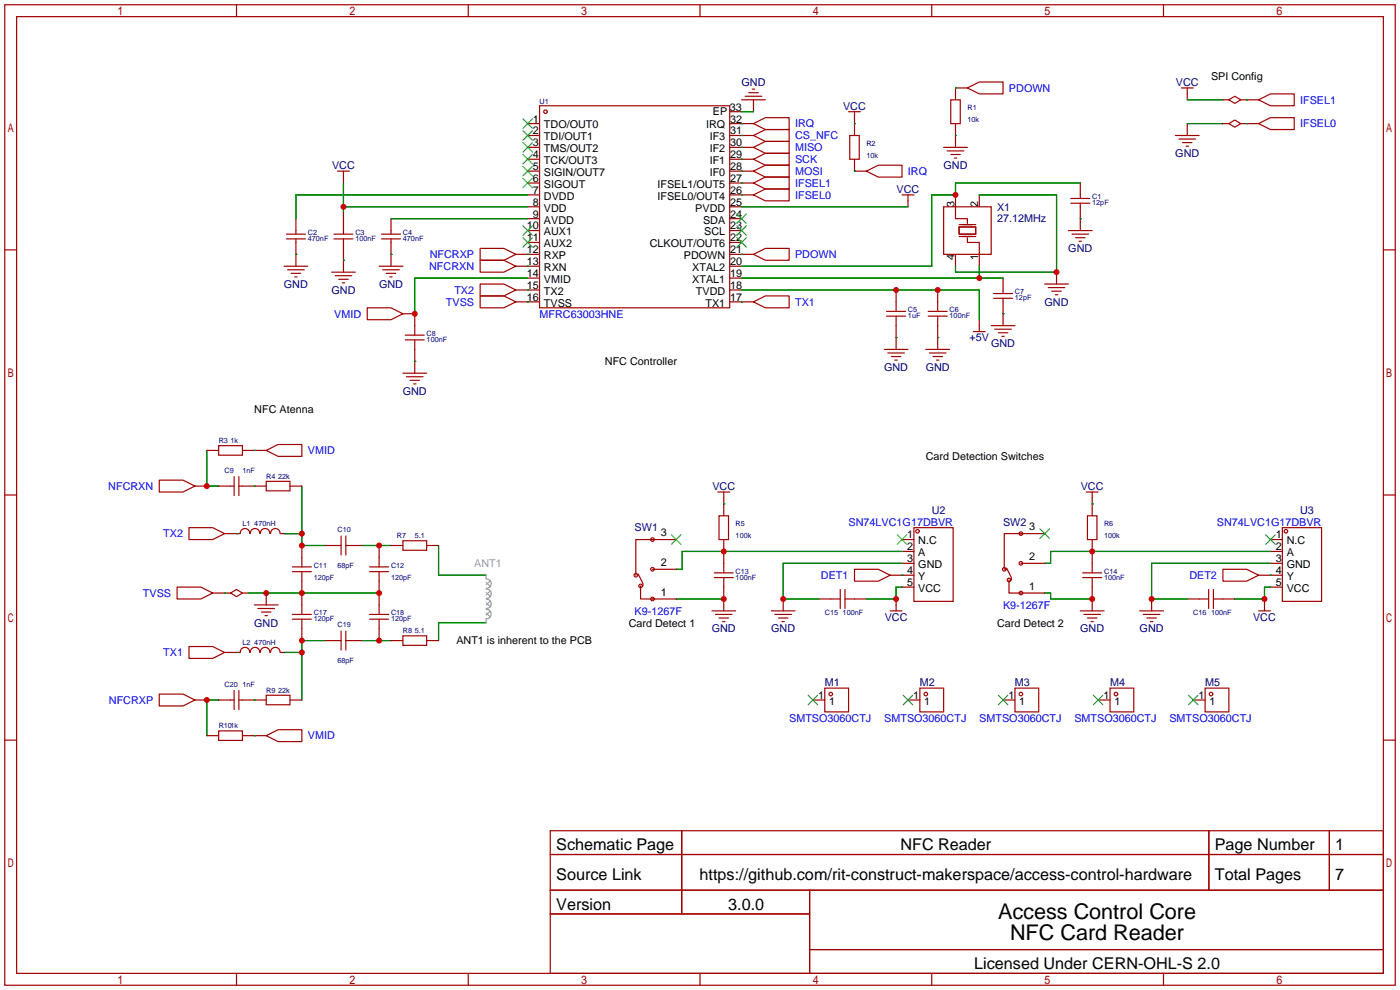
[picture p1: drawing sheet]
<svg xmlns="http://www.w3.org/2000/svg" width="299mm" height="212mm" viewBox="0 0 299 212" stroke-linecap="round" stroke-linejoin="round" font-family="sans-serif">
<g fill="none" stroke="#a10000" stroke-width=".25">
<path d="M1 1h297.2v209.6h-297.2zM3.6 3.6h292.1v204.4h-292.1zM50.5 1v2.6M100.1 1v2.6M149.6 1v2.6M160 19.8h2.1M160.8 19.1h.5M199.1 1v2.6M206.8 18.8l2.5-1.3h5.1v2.6h-5.1zM206.8 18.8h-2.6v2.5M248.7 1v2.6M252.5 18.8h2.5"/>
<path d="M253.7 18.8v2.5M72.1 36.6h2.6M73.4 36.6v2.5M112.8 26.4h2.5M112.8 29h2.5M112.8 31.5h2.5M112.8 34h2.5M112.8 36.6h2.5M112.8 39.1h2.5M115.3 22.6h40.7v43.2h-40.7zM156 26.4h5M156 29h5"/>
<path d="M156 31.5h5M156 34h5M156 36.6h5M156 39.1h5M156 23.9h2.5M158.5 21.3h5.1M159.3 20.6h3.5M161 36.6l2.6-1.3h5.1v2.5h-5.1zM161 34l2.6-1.2h5.1v2.5h-5.1zM161 31.5l2.6-1.3h5.1v2.6h-5.1zM161 29l2.6-1.3h5.1v2.5h-5.1zM161 39.1l2.6-1.3h5.1v2.6h-5.1z"/>
<path d="M161 26.4l2.6-1.3h5.1v2.6h-5.1zM161 21.3v2.6M181.4 23.9h2.5M181.6 29h2v5h-2zM182.6 34v2.6h2.6M182.6 23.9v5.1M185.2 36.6l2.5-1.3h5.1v2.5h-5.1zM201.7 31.5h5.1M202.4 32.3h3.6M203.2 21.3h2v5.1h-2zM203.2 33h2M204 33.8h.5"/>
<path d="M204.2 26.4v5.1M230.9 39.1v3.3M251.2 29h5.1M252 29.7h3.5M252.7 30.5h2.1M253.5 31.2h.5M253.7 26.4v2.6M261.4 26.4h1.2M261.4 21.3h1.2M262.6 21.3l1.3-.7 1.3 .7-1.3 .8zM262.6 26.4l1.3-.7 1.3 .7-1.3 .8zM265.2 26.4h3.8"/>
<path d="M265.2 21.3h3.8M269 26.4l2.5-1.3h5.1v2.6h-5.1zM269 21.3l2.5-1.2h5.1v2.5h-5.1zM1 53.4h2.6M60.7 56.9h5.1M61.2 50h4.1M61.2 51.1h4.1M61.5 57.7h3.5M62.2 58.4h2.1M63 59.2h.5M63.2 46.7v3.3M63.2 51.1v5.8"/>
<path d="M70.9 58.2h5M71.4 50h4M71.4 51.1h4M71.6 58.9h3.6M72.4 59.7h2M73.4 45.5v4.5M73.4 51.1v7.1M81 56.9h5.1M81.5 50h4.1M81.5 51.1h4.1M81.8 57.7h3.5M82.5 58.4h2.1"/>
<path d="M83.3 59.2h.5M83.6 46.7v3.3M83.6 51.1v5.8M102.6 55.6h5.1l2.5 1.3-2.5 1.3h-5.1zM102.6 53.1h5.1l2.5 1.3-2.5 1.2h-5.1zM110.2 54.4h5.1M110.2 56.9h5.1M112.8 41.7h2.5M112.8 44.2h2.5M112.8 46.7h2.5M112.8 49.3h2.5M112.8 51.8h2.5"/>
<path d="M112.8 59.4h2.5M156 41.7h5M156 44.2h2.5M156 46.7h2.5M156 49.3h2.5M156 51.8h2.5M156 54.4h5M156 56.9h2.5M156 59.4h2.5M161 41.7l2.6-1.3h5.1v2.5h-5.1zM161 54.4l2.6-1.3h5.1v2.5h-5.1zM192.8 41.7h2.5"/>
<path d="M194.1 41.7v2.5M201.7 44.2h10.1v10.2h-10.1zM204.2 41.7v5h2.6v1.1M204.2 54.4v2.5M205 48.5h3.5v1.5h-3.5zM205 50.5h3.5M205 48h3.5M206.8 50.8v1h2.5v5.1M209.3 41.7v2.5M214.4 59.4v3.3M225.8 58.2v2.5M228.3 49.3h5.1"/>
<path d="M228.9 43.4h4M228.9 42.4h4M229.1 50h3.6M229.9 50.8h2M230.6 51.6h.5M230.9 43.4v5.9M295.7 53.4h2.5M73.2 60.5h.5M78.5 65.8h5.1l2.5 1.3-2.5 1.2h-5.1zM86.1 67.1h2.5v4.5M86.1 79.8h5.1M86.6 72.6h4.1"/>
<path d="M86.6 71.6h4.1M88.6 72.6v7.2M102.6 60.7h5.1l2.5 1.3-2.5 1.2h-5.1zM102.6 63.2h5.1l2.5 1.3-2.5 1.3h-5.1zM110.2 62h5.1M110.2 64.5h5.1M156 62h2.5M156 64.5h5M161 64.5l2.6-1.3h5.1v2.6h-5.1zM189 74.7h5.1M189.5 67.6h4M189.5 66.5h4"/>
<path d="M189.7 75.4h3.6M190.5 76.2h2M191.3 77h.5M191.5 62v4.5M191.5 67.6v7.1M197.9 74.7h5M198.4 67.6h4M198.4 66.5h4M198.6 75.4h3.6M199.4 76.2h2M200.2 77h.5M200.4 62v4.5"/>
<path d="M200.4 67.6v7.1M208 70.9h2.6M209.3 68.3v2.6M211.8 69.6h5.1M212.3 63.8h4.1M212.3 62.7h4.1M212.6 70.4h3.6M213.4 71.1h2M214.1 71.9h.5M214.4 63.8v5.8M223.3 60.7h5M224 61.5h3.6"/>
<path d="M224.8 62.2h2M225.6 63h.5M44.2 96.3h2.5M46.7 95.2h5.1v2.1h-5.1zM51.8 96.3h5.1M56.9 96.3l2.5-1.3h5.1v2.5h-5.1zM86.9 80.5h3.5M87.6 81.3h2.1M88.4 82h.5M1 105.8h2.6M34 102.6h5.1l2.6 1.3-2.6 1.3h-5.1zM40.4 112.8h5.1l2.5 1.2-2.5 1.3h-5.1z"/>
<path d="M41.7 103.9h2.5M46.7 103.9h3.3M48 114h3.3M50 101.9v4M51.1 103.9h5.8M51.1 101.9v4M51.3 114a1.01 1.01 0 0 1 1-1.1 1.01 1.01 0 0 1 1.1 1.1M53.5 114a1.01 1.01 0 0 1 1-1.1 1.01 1.01 0 0 1 1 1.1M55.6 114a1.01 1.01 0 0 1 1.1-1.1 1.01 1.01 0 0 1 1 1.1M56.9 102.9h5.1v2h-5.1zM57.8 114a1.01 1.01 0 0 1 1-1.1 1.01 1.01 0 0 1 1.1 1.1M59.9 114h.8"/>
<path d="M62 103.9h2.5M64.5 116.6v4.6M69.6 116.6h3.3M72.9 114.6v4M73.9 116.6h3.3M73.9 114.6v4M81 116.6v4.6M83.6 116.6h2.5M86.1 115.6h5.1v2h-5.1zM91.2 116.6h2.5M139.4 115.3h5.1M139.7 115.3h-3.8v7.6"/>
<path d="M153.4 105.2h2.6M153.7 110.2h2v5.1h-2zM154.7 105.2v5M154.7 115.3v7.1M192.8 115.3h2.5M192.8 117.9h2.5M195.3 112.8h8.4v15.7h-8.4zM218.2 114h5.1M218.4 114h-3.8v7.7M232.2 105.2h2.5M232.4 110.2h2v5.1h-2zM233.4 105.2v5"/>
<path d="M233.4 115.3v7.1M271.5 115.3h2.6M271.5 117.9h2.6M274.1 112.8h8.3v15.7h-8.3zM295.7 105.8h2.5M37.8 125.5h5.1l2.6 1.2-2.6 1.3h-5.1zM40.4 138.2h5.1l2.5 1.2-2.5 1.3h-5.1zM45.5 126.7h3.8M48 139.4h3.3M49.3 126.7l1.2-.7 1.3 .7-1.3 .8zM51.3 139.4a1.01 1.01 0 0 1 1-1.1 1.01 1.01 0 0 1 1.1 1.1M51.8 126.7h1.3"/>
<path d="M53.5 139.4a1.01 1.01 0 0 1 1-1.1 1.01 1.01 0 0 1 1 1.1M54.4 129.3h5M55.1 130h3.6M55.6 139.4a1.01 1.01 0 0 1 1.1-1.1 1.01 1.01 0 0 1 1 1.1M55.9 130.8h2M56.6 131.6h.5M56.9 126.7v2.6M57.8 139.4a1.01 1.01 0 0 1 1-1.1 1.01 1.01 0 0 1 1.1 1.1M59.9 139.4h.8M62.5 122.2h4M62.5 121.2h4M62.5 132.3h4"/>
<path d="M62.5 131.3h4M64.5 122.2v9.1M64.5 132.3v4.6M69.6 136.9h3.3M72.9 134.9v4M73.9 136.9h3.3M73.9 134.9v4M79 122.2h4.1M79 121.2h4.1M79 132.3h4.1M79 131.3h4.1M81 122.2v9.1"/>
<path d="M81 132.3v4.6M83.6 136.9h2.5M86.1 135.9h5.1v2h-5.1zM91.2 136.9h2.5M136.4 122.7l1 2v.5M136.9 125.2v2.8h7.6M139.4 121.7h5.1M152.1 130.6h5.1M152.7 123.4h4M152.7 122.4h4M152.9 131.3h3.6M153.7 132.1h2"/>
<path d="M154.4 132.8h.5M154.7 123.4v7.2M164.8 130.6h5.1M165.6 131.3h3.6M166.4 132.1h2M167.1 132.8h.5M167.4 128v2.6M175 128h4.6M179.6 126v4M180.6 128h4.6M180.6 126v4M182.6 121.7h5.1l2.5 1.2-2.5 1.3h-5.1z"/>
<path d="M190.2 122.9h5.1M190.2 130.6h2.6M191.5 128v2.6M192.8 120.4h2.5M192.8 125.5h2.5M215.1 121.4l1.1 2v.6M215.6 124v2.7h7.7M218.2 120.4h5.1M230.9 130.6h5.1M231.4 123.4h4.1M231.4 122.4h4.1M231.6 131.3h3.6"/>
<path d="M232.4 132.1h2M233.2 132.8h.5M233.4 123.4v7.2M243.6 130.6h5.1M244.3 131.3h3.6M245.1 132.1h2M245.9 132.8h.5M246.1 128v2.6M253.7 128h4.6M258.3 126v4M259.3 128h4.6M259.3 126v4"/>
<path d="M261.4 121.7h5l2.6 1.2-2.6 1.3h-5zM269 122.9h5.1M269 130.6h2.5M270.3 128v2.6M271.5 120.4h2.6M271.5 125.5h2.6M1 158.2h2.6M34 148.3h5.1l2.6 1.3-2.6 1.3h-5.1zM41.7 149.6h2.5M44.2 157.2h2.5M46.7 156.2h5.1v2h-5.1zM46.7 149.6h3.3"/>
<path d="M50 147.6v4M51.1 149.6h5.8M51.1 147.6v4M51.8 157.2h5.1M56.9 148.6h5.1v2h-5.1zM56.9 157.2l2.5-1.2h5.1v2.5h-5.1zM62 149.6h2.5M173.7 149.6h2.6M176.3 147.1h5.1v5h-5.1zM194.1 149.6h2.5M196.6 147.1h5.1v5h-5.1zM214.4 149.6h2.5"/>
<path d="M216.9 147.1h5.1v5h-5.1zM234.7 149.6h2.5M237.2 147.1h5.1v5h-5.1zM255 149.6h2.6M257.6 147.1h5v5h-5zM295.7 158.2h2.5M117.6 177.5h178.1v30.5h-178.1zM145.7 177.5v17.8M258.4 177.5v12.7M284.1 177.5v12.7M117.6 182.6h178.1M117.6 190.2h178.1"/>
<path d="M117.6 195.3h55.4M173 190.2v17.8M50.5 208v2.6M100.1 208v2.6M149.6 208v2.6M173 202.9h122.7M199.1 208v2.6M248.7 208v2.6"/>
<circle cx="116.6" cy="23.9" r=".38"/>
<circle cx="139.4" cy="115.3" r=".38"/>
<circle cx="196.1" cy="113.5" r=".38"/>
<circle cx="218.2" cy="114" r=".38"/>
<circle cx="274.8" cy="113.5" r=".38"/>
<circle cx="135.9" cy="122.9" r=".38"/>
<circle cx="136.9" cy="125.2" r=".38"/>
<circle cx="139.4" cy="121.7" r=".38"/>
<circle cx="139.4" cy="128" r=".38"/>
<circle cx="214.6" cy="121.7" r=".38"/>
<circle cx="215.6" cy="124" r=".38"/>
<circle cx="218.2" cy="126.7" r=".38"/>
<circle cx="218.2" cy="120.4" r=".38"/>
<circle cx="177.5" cy="148.3" r=".38"/>
<circle cx="197.9" cy="148.3" r=".38"/>
<circle cx="218.2" cy="148.3" r=".38"/>
<circle cx="238.5" cy="148.3" r=".38"/>
<circle cx="258.8" cy="148.3" r=".38"/>
</g>
<g fill="none" stroke="#3c3" stroke-width=".25">
<path d="M111.8 25.4l2 2M111.8 27.9l2 2.1M111.8 30.5l2 2M111.8 33l2 2.1M111.8 35.6l2 2M111.8 38.1l2 2M113.8 25.4l-2 2M113.8 27.9l-2 2.1M113.8 30.5l-2 2M113.8 33l-2 2.1M113.8 35.6l-2 2M113.8 38.1l-2 2"/>
<path d="M111.8 48.3l2 2M111.8 50.8l2 2M113.8 48.3l-2 2M113.8 50.8l-2 2M157.5 50.8l2 2M157.5 48.3l2 2M157.5 45.7l2 2.1M159.5 50.8l-2 2M159.5 48.3l-2 2M159.5 45.7l-2 2.1M143.5 114.3l2 2M145.5 114.3l-2 2"/>
<path d="M191.8 114.3l2 2M193.8 114.3l-2 2M222.2 113l2.1 2.1M224.3 113l-2.1 2.1M270.5 114.3l2 2M272.5 114.3l-2 2M172.7 148.6l2.1 2M174.8 148.6l-2.1 2M193 148.6l2.1 2M195.1 148.6l-2.1 2M213.4 148.6l2 2M215.4 148.6l-2 2"/>
<path d="M233.7 148.6l2 2M235.7 148.6l-2 2M254 148.6l2 2M256 148.6l-2 2"/>
</g>
<g fill="none" stroke="#008700" stroke-width=".25">
<path d="M204.2 18.8h.1M73.4 39.1v6.4M158.5 36.6h.1M158.5 34h.1M158.5 31.5h.1M158.5 29h.1M158.5 39.1h.1M158.5 26.4h.1M158.5 23.9h2.5M182.6 26.4h.1M182.6 36.6h.1M204.2 29h.1"/>
<path d="M230.9 39.1h-26.7v2.6h-5.1v15.2h-40.6M253.7 21.3h7.7M253.7 26.4h7.7M266.4 21.3h.1M266.4 26.4h.1M63.2 54.4h.1M73.4 55.6h.1M73.4 44.2h39.4M83.6 54.4h.1M83.6 46.7h29.2M112.8 56.9h.1M112.8 54.4h.1"/>
<path d="M112.8 41.7h-49.6v5M112.8 59.4h-24.2v7.7M158.5 41.7h.1M158.5 54.4h.1M158.5 44.2h35.6M158.5 59.4h55.9M209.3 56.9v2.5M209.3 41.7h16.5v16.5h-21.6v-1.3M230.9 46.7h.1M88.6 77.2h.1M112.8 62h.1M112.8 64.5h.1"/>
<path d="M158.5 64.5h.1M158.5 62h50.8v6.3M191.5 72.1h.1M200.4 72.1h.1M214.4 67.1h.1M44.2 96.3v7.6h2.5M54.4 96.3h.1M50.5 114h.1M54.4 103.9h.1M60.7 114h3.8M64.5 103.9v12.7h5.1M77.2 116.6h6.4"/>
<path d="M93.7 116.6v6.3h10.2M154.7 107.7h.1M192.8 117.9h-47v3.8h-1.3M233.4 107.7h.1M271.5 117.9h-47v2.5h-1.2M48 126.7h.1M50.5 139.4h.1M53.1 126.7h27.9M60.7 139.4h3.8M69.6 136.9h-5.1v12.7M77.2 136.9h6.4M103.9 133.1h-10.2v3.8"/>
<path d="M144.5 128h10.2M192.8 122.9h.1M192.8 125.5h-1.3v2.5h-6.3M192.8 120.4h-25.4v7.6h7.6M223.3 126.7h1.2v1.3h8.9M271.5 122.9h.1M271.5 125.5h-1.2v2.5h-6.4M271.5 120.4h-25.4v7.6h7.6M46.7 149.6h-2.5v7.6M54.4 157.2h.1M54.4 149.6h.1"/>
</g>
<path d="M103.9 122.9v.8M103.9 132.3v.8M103.9 123.7a1.01 1.01 0 0 1 1.1 1 1.01 1.01 0 0 1-1.1 1.1M103.9 125.9a1.01 1.01 0 0 1 1.1 1 1.01 1.01 0 0 1-1.1 1M103.9 128a1.01 1.01 0 0 1 1.1 1 1.01 1.01 0 0 1-1.1 1.1M103.9 130.2a1.01 1.01 0 0 1 1.1 1 1.01 1.01 0 0 1-1.1 1.1" fill="none" stroke="#999" stroke-width=".25"/>
<path d="M103.9 124.5l.9 .8M103.9 131l.9 .8M103.9 126.6l.9 .9M103.9 128.8l.9 .9M104.8 130.6l-.9 .9M104.8 124.1l-.9 .9M104.8 126.3l-.9 .9M104.8 128.4l-.9 .9" fill="none" stroke="#999" stroke-width=".21"/>
<g fill="#c00">
<circle cx="73.4" cy="44.2" r=".63"/>
<circle cx="191.5" cy="62" r=".63"/>
<circle cx="200.4" cy="62" r=".63"/>
<circle cx="209.3" cy="59.4" r=".63"/>
<circle cx="204.2" cy="41.7" r=".63"/>
<circle cx="88.6" cy="67.1" r=".63"/>
<circle cx="225.8" cy="58.2" r=".63"/>
<circle cx="56.9" cy="126.7" r=".63"/>
<circle cx="64.5" cy="126.7" r=".63"/>
<circle cx="81" cy="126.7" r=".63"/>
<circle cx="64.5" cy="116.6" r=".63"/>
<circle cx="64.5" cy="114" r=".63"/>
<circle cx="64.5" cy="139.4" r=".63"/>
<circle cx="64.5" cy="136.9" r=".63"/>
<circle cx="81" cy="136.9" r=".63"/>
<circle cx="81" cy="116.6" r=".63"/>
<circle cx="44.2" cy="103.9" r=".63"/>
<circle cx="44.2" cy="149.6" r=".63"/>
<circle cx="191.5" cy="128" r=".63"/>
<circle cx="154.7" cy="117.9" r=".63"/>
<circle cx="154.7" cy="128" r=".63"/>
<circle cx="167.4" cy="128" r=".63"/>
<circle cx="270.3" cy="128" r=".63"/>
<circle cx="233.4" cy="117.9" r=".63"/>
<circle cx="233.4" cy="128" r=".63"/>
<circle cx="246.1" cy="128" r=".63"/>
</g>
<g font-size="4.6">
<text x="213.3" y="196.3">Access Control Core</text>
<text x="215.9" y="200.9">NFC Card Reader</text>
</g>
<g font-size="3.5">
<text x="118.9" y="181.8">Schematic Page</text>
<text x="192.4" y="181.8">NFC Reader</text>
<text x="259.6" y="181.8">Page Number</text>
<text x="285.4" y="181.8">1</text>
<text x="118.9" y="188.1">Source Link</text>
<text x="149.5" y="188.1">https://github.com/rit-construct-makerspace/access-control-hardware</text>
<text x="259.6" y="188.1">Total Pages</text>
<text x="285.4" y="188.1">7</text>
<text x="118.9" y="194.5">Version</text>
<text x="155.6" y="194.5">3.0.0</text>
<text x="208.2" y="207.2">Licensed Under CERN-OHL-S 2.0</text>
</g>
<g font-size="2.3">
<text x="258.8" y="17.1">SPI Config</text>
<text x="156" y="23.6">33</text>
<text x="113.9" y="26.2">1</text>
<text x="113.9" y="28.7">2</text>
<text x="116.3" y="27.5">TDO/OUT0</text>
<text x="116.3" y="30">TDI/OUT1</text>
<text x="150.9" y="27.5">IRQ</text>
<text x="151.7" y="30">IF3</text>
<text x="152.4" y="24.7">EP</text>
<text x="156.1" y="28.7">31</text>
<text x="156.1" y="26.2">32</text>
<text x="113.9" y="31.3">3</text>
<text x="113.9" y="33.8">4</text>
<text x="116.3" y="32.5">TMS/OUT2</text>
<text x="116.3" y="35.1">TCK/OUT3</text>
<text x="151.7" y="35.1">IF1</text>
<text x="151.7" y="32.5">IF2</text>
<text x="156.1" y="33.8">29</text>
<text x="156.1" y="31.3">30</text>
<text x="113.9" y="36.3">5</text>
<text x="113.9" y="38.9">6</text>
<text x="113.9" y="41.4">7</text>
<text x="116.3" y="37.6">SIGIN/OUT7</text>
<text x="116.3" y="40.2">SIGOUT</text>
<text x="140.5" y="40.2">IFSEL1/OUT5</text>
<text x="151.7" y="37.6">IF0</text>
<text x="156.1" y="41.4">26</text>
<text x="156.1" y="38.9">27</text>
<text x="156.1" y="36.3">28</text>
<text x="113.9" y="44">8</text>
<text x="113.9" y="46.5">9</text>
<text x="116.3" y="42.7">DVDD</text>
<text x="116.3" y="45.2">VDD</text>
<text x="116.3" y="47.8">AVDD</text>
<text x="140.5" y="42.7">IFSEL0/OUT4</text>
<text x="148.6" y="45.2">PVDD</text>
<text x="150.3" y="47.8">SDA</text>
<text x="156.1" y="46.5">24</text>
<text x="156.1" y="44">25</text>
<text x="204" y="44.2" transform="rotate(-90 204 44.2)">3</text>
<text x="209.1" y="44.2" transform="rotate(-90 209.1 44.2)">2</text>
<text x="112.6" y="49">10</text>
<text x="112.6" y="51.6">11</text>
<text x="116.3" y="50.3">AUX1</text>
<text x="116.3" y="52.9">AUX2</text>
<text x="138.8" y="52.9">CLKOUT/OUT6</text>
<text x="150.5" y="50.3">SCL</text>
<text x="156.1" y="51.6">22</text>
<text x="156.1" y="49">23</text>
<text x="112.6" y="54.1">12</text>
<text x="112.6" y="56.7">13</text>
<text x="112.6" y="59.2">14</text>
<text x="116.3" y="55.4">RXP</text>
<text x="116.3" y="57.9">RXN</text>
<text x="146.2" y="55.4">PDOWN</text>
<text x="148" y="57.9">XTAL2</text>
<text x="156.1" y="59.2">19</text>
<text x="156.1" y="56.7">20</text>
<text x="156.1" y="54.1">21</text>
<text x="204" y="55.6" transform="rotate(-90 204 55.6)">4</text>
<text x="209.1" y="55.6" transform="rotate(-90 209.1 55.6)">1</text>
<text x="112.6" y="61.7">15</text>
<text x="112.6" y="64.3">16</text>
<text x="116.3" y="60.5">VMID</text>
<text x="116.3" y="63">TX2</text>
<text x="116.3" y="65.6">TVSS</text>
<text x="148" y="60.5">XTAL1</text>
<text x="148.7" y="63">TVDD</text>
<text x="150.8" y="65.6">TX1</text>
<text x="156.1" y="64.3">17</text>
<text x="156.1" y="61.7">18</text>
<text x="129.3" y="78">NFC Controller</text>
<text x="54.4" y="88.2">NFC Atenna</text>
<text x="197.9" y="98.3">Card Detection Switches</text>
<text x="219.9" y="113.3">3</text>
<text x="141.2" y="114.6">3</text>
<text x="193.9" y="115.1">1</text>
<text x="193.9" y="117.6">2</text>
<text x="196.3" y="116.4">N.C</text>
<text x="196.3" y="118.9">A</text>
<text x="219.9" y="119.7">2</text>
<text x="272.7" y="115.1">1</text>
<text x="272.7" y="117.6">2</text>
<text x="275" y="116.4">N.C</text>
<text x="275" y="118.9">A</text>
<text x="141.2" y="120.9">2</text>
<text x="193.9" y="120.2">3</text>
<text x="193.9" y="122.7">4</text>
<text x="193.9" y="125.2">5</text>
<text x="196.3" y="121.4">GND</text>
<text x="196.3" y="124">Y</text>
<text x="272.7" y="120.2">3</text>
<text x="272.7" y="122.7">4</text>
<text x="272.7" y="125.2">5</text>
<text x="275" y="121.4">GND</text>
<text x="275" y="124">Y</text>
<text x="141.2" y="127.3">1</text>
<text x="196.3" y="126.5">VCC</text>
<text x="219.9" y="126">1</text>
<text x="275" y="126.5">VCC</text>
<text x="97.5" y="137.7">ANT1 is inherent to the PCB</text>
<text x="134.4" y="133.9">Card Detect 1</text>
<text x="213.1" y="133.9">Card Detect 2</text>
<text x="174.9" y="149.4">1</text>
<text x="195.2" y="149.4">1</text>
<text x="215.5" y="149.4">1</text>
<text x="235.8" y="149.4">1</text>
<text x="256.1" y="149.4">1</text>
<text x="177.2" y="150.6">1</text>
<text x="197.5" y="150.6">1</text>
<text x="217.9" y="150.6">1</text>
<text x="238.2" y="150.6">1</text>
<text x="258.5" y="150.6">1</text>
</g>
<g font-size="2.3" fill="#000080">
<text x="158.5" y="18.3">GND</text>
<text x="180.2" y="23.4">VCC</text>
<text x="251.3" y="18.3">VCC</text>
<text x="251.2" y="33.6">GND</text>
<text x="71" y="36.1">VCC</text>
<text x="191.6" y="41.2">VCC</text>
<text x="201.7" y="36.1">GND</text>
<text x="213.1" y="45">X1</text>
<text x="213.1" y="47.5">27.12MHz</text>
<text x="228.3" y="53.9">GND</text>
<text x="60.7" y="61.5">GND</text>
<text x="70.8" y="62.8">GND</text>
<text x="81" y="61.5">GND</text>
<text x="223.2" y="65.3">GND</text>
<text x="207.2" y="72.9">+5V</text>
<text x="211.8" y="74.2">GND</text>
<text x="189" y="79.3">GND</text>
<text x="197.8" y="79.3">GND</text>
<text x="86.1" y="84.4">GND</text>
<text x="152.2" y="104.7">VCC</text>
<text x="231" y="104.7">VCC</text>
<text x="135.6" y="113.6">SW1</text>
<text x="199.1" y="109.8">U2</text>
<text x="214.4" y="112.3">SW2</text>
<text x="277.9" y="109.8">U3</text>
<text x="54.3" y="133.9">GND</text>
<text x="152.1" y="135.2">GND</text>
<text x="164.8" y="135.2">GND</text>
<text x="189.1" y="132.6">VCC</text>
<text x="230.9" y="135.2">GND</text>
<text x="243.6" y="135.2">GND</text>
<text x="267.8" y="132.6">VCC</text>
<text x="176.3" y="146.6">M1</text>
<text x="196.6" y="146.6">M2</text>
<text x="216.9" y="146.6">M3</text>
<text x="237.2" y="146.6">M4</text>
<text x="257.6" y="146.6">M5</text>
</g>
<g font-size="2.3" fill="#00f">
<text x="215.6" y="19.6">PDOWN</text>
<text x="277.9" y="22.1">IFSEL1</text>
<text x="169.9" y="29.8">CS_NFC</text>
<text x="169.9" y="27.2">IRQ</text>
<text x="277.9" y="27.2">IFSEL0</text>
<text x="169.9" y="34.8">SCK</text>
<text x="169.9" y="32.3">MISO</text>
<text x="169.9" y="37.4">MOSI</text>
<text x="169.9" y="39.9">IFSEL1</text>
<text x="194.1" y="37.4">IRQ</text>
<text x="169.9" y="42.5">IFSEL0</text>
<text x="91.7" y="57.7">NFCRXN</text>
<text x="91.9" y="55.2">NFCRXP</text>
<text x="169.9" y="55.2">PDOWN</text>
<text x="95.3" y="65.3">TVSS</text>
<text x="97.1" y="62.8">TX2</text>
<text x="169.9" y="65.3">TX1</text>
<text x="71.4" y="67.9">VMID</text>
<text x="115.3" y="67.9">MFRC63003HNE</text>
<text x="65.8" y="97.1">VMID</text>
<text x="23.1" y="104.7">NFCRXN</text>
<text x="181.4" y="112.3">SN74LVC1G17DBVR</text>
<text x="260.1" y="112.3">SN74LVC1G17DBVR</text>
<text x="34.9" y="114.9">TX2</text>
<text x="175.5" y="123.7">DET1</text>
<text x="254.2" y="123.7">DET2</text>
<text x="30.5" y="127.6">TVSS</text>
<text x="135.6" y="131.4">K9-1267F</text>
<text x="214.4" y="130.1">K9-1267F</text>
<text x="34.9" y="140.3">TX1</text>
<text x="23.3" y="150.4">NFCRXP</text>
<text x="168.7" y="154.2">SMTSO3060CTJ</text>
<text x="189" y="154.2">SMTSO3060CTJ</text>
<text x="209.3" y="154.2">SMTSO3060CTJ</text>
<text x="229.6" y="154.2">SMTSO3060CTJ</text>
<text x="249.9" y="154.2">SMTSO3060CTJ</text>
<text x="65.8" y="158">VMID</text>
</g>
<text font-size="2.3" fill="#999" x="101.3" y="121.2">ANT1</text>
<g font-size="1.6" fill="#000080">
<text x="115.3" y="22.3">U1</text>
<text x="206.8" y="23.6">R1</text>
<text x="206.8" y="26.1">10k</text>
<text x="185.2" y="31.2">R2</text>
<text x="185.2" y="33.7">10k</text>
<text x="233.4" y="42.6">C1</text>
<text x="233.4" y="43.9">12pF</text>
<text x="65.8" y="50.2">C2</text>
<text x="65.8" y="51.5">470nF</text>
<text x="75.9" y="50.2">C3</text>
<text x="75.9" y="51.5">100nF</text>
<text x="86.1" y="50.2">C4</text>
<text x="86.1" y="51.5">470nF</text>
<text x="216.9" y="62.9">C7</text>
<text x="216.9" y="64.2">12pF</text>
<text x="91.2" y="71.8">C8</text>
<text x="194.1" y="66.7">C5</text>
<text x="194.1" y="68">1uF</text>
<text x="202.9" y="66.7">C6</text>
<text x="202.9" y="68">100nF</text>
<text x="91.2" y="73.1">100nF</text>
<text x="46.7" y="94.7">R3</text>
<text x="49.3" y="94.7">1k</text>
<text x="48" y="101">C9</text>
<text x="51.8" y="101">1nF</text>
<text x="56.9" y="102.3">R4</text>
<text x="59.4" y="102.3">22k</text>
<text x="51.8" y="112.5">L1</text>
<text x="54.4" y="112.5">470nH</text>
<text x="84.8" y="115">R7</text>
<text x="88.6" y="115">5.1</text>
<text x="157.2" y="122.6">C13</text>
<text x="157.2" y="123.9">100nF</text>
<text x="236" y="122.6">C14</text>
<text x="236" y="123.9">100nF</text>
<text x="176.3" y="131.5">C15</text>
<text x="180.1" y="131.5">100nF</text>
<text x="255" y="131.5">C16</text>
<text x="258.8" y="131.5">100nF</text>
<text x="51.8" y="137.9">L2</text>
<text x="54.4" y="137.9">470nH</text>
<text x="86.1" y="135.3">R8</text>
<text x="88.6" y="135.3">5.1</text>
<text x="48" y="146.8">C20</text>
<text x="51.8" y="146.8">1nF</text>
<text x="56.9" y="148">R9</text>
<text x="59.4" y="148">22k</text>
<text x="46.7" y="155.6">R101k</text>
</g>
<g font-size="1.5" fill="#000080">
<text x="72.1" y="113.7">C10</text>
<text x="157.2" y="112.5">R5</text>
<text x="236" y="112.5">R6</text>
<text x="157.2" y="115">100k</text>
<text x="236" y="115">100k</text>
<text x="67.1" y="121.4">C11</text>
<text x="67.1" y="123.9">120pF</text>
<text x="72.1" y="121.4">68pF</text>
<text x="83.6" y="121.4">C12</text>
<text x="83.6" y="123.9">120pF</text>
<text x="67.1" y="131.5">C17</text>
<text x="83.6" y="131.5">C18</text>
<text x="67.1" y="132.8">120pF</text>
<text x="72.1" y="134.1">C19</text>
<text x="83.6" y="132.8">120pF</text>
<text x="72.1" y="141.7">68pF</text>
</g>
</svg>
